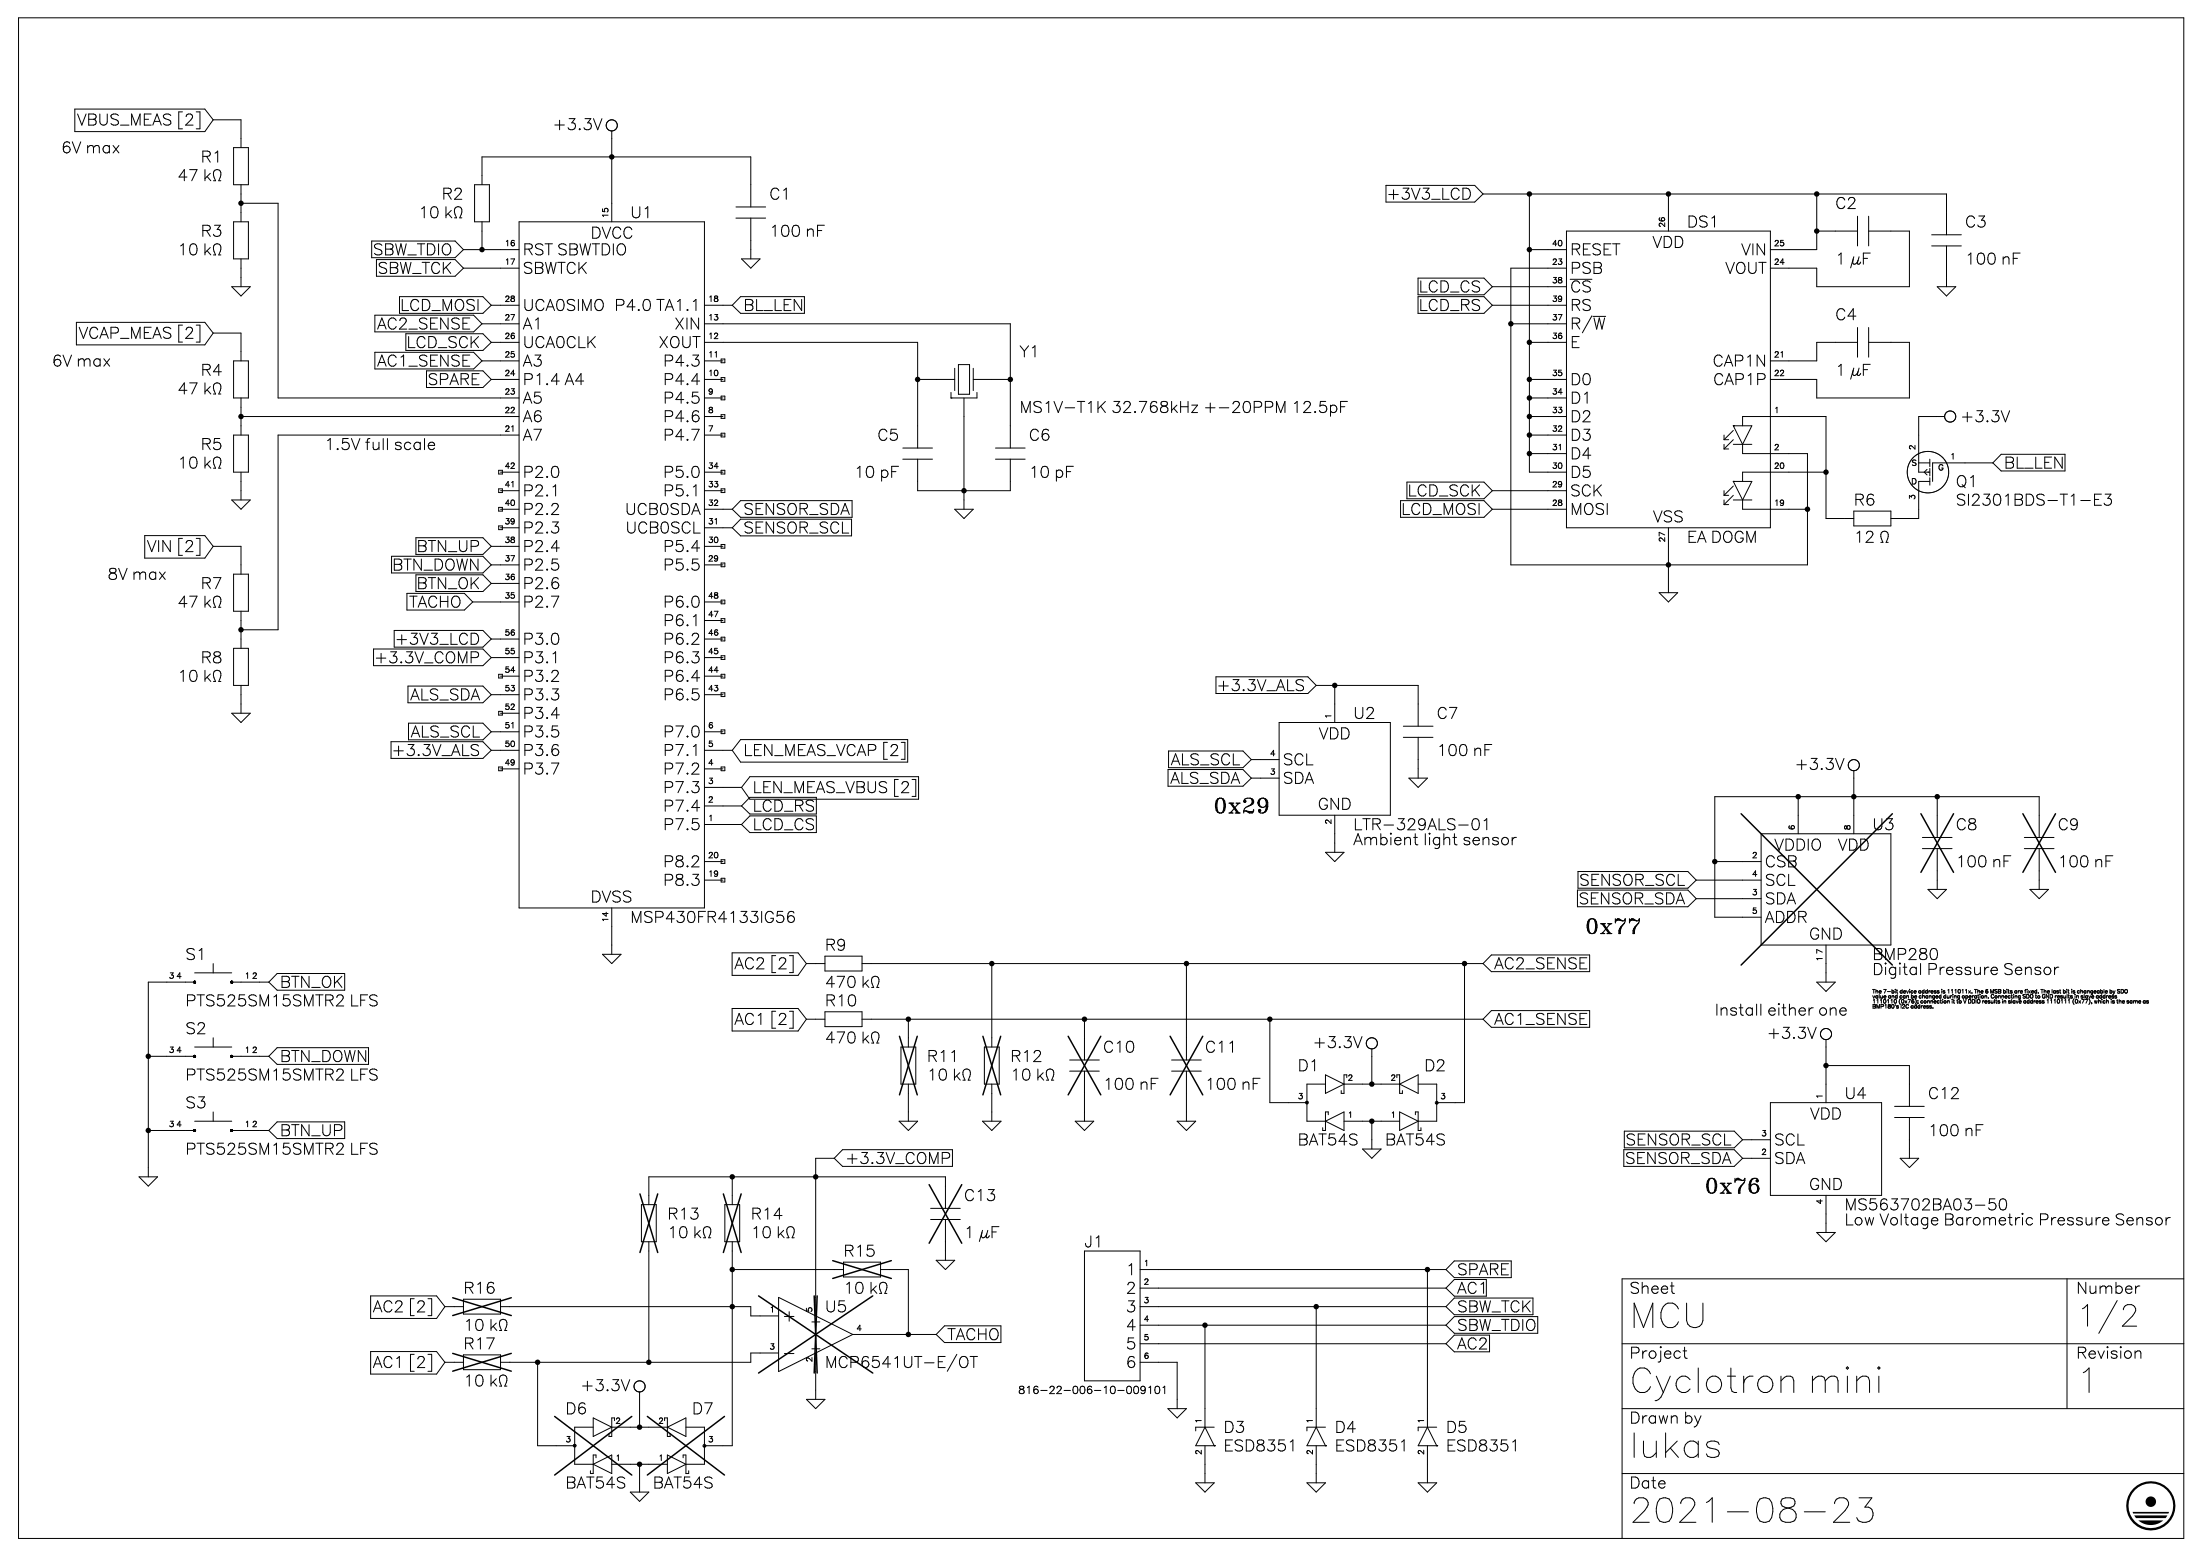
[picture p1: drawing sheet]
<svg xmlns="http://www.w3.org/2000/svg" width="297mm" height="210mm" viewBox="0 0 297 210" stroke-linecap="round" stroke-linejoin="round" font-family="sans-serif">
<g fill="none" stroke="#000" stroke-width=".13">
<path d="M2.5 2.4h292v205h-292zM10.1 14.7h17.5l1.1 1.5M28.7 16.2h3.8v3.7M28.7 16.2l-1.1 1.5h-17.5M31.5 19.9h2v5h-2zM81.9 16.5a.75 .75 0 0 1 1.3 0 .75 .75 0 0 1-.7 1.2M81.9 17.3l.2 .3 .4 .1M82.5 17.7v12.2M29.4 22.9a.62 .62 0 0 1 .3 1l-.2 .5h.3M29.6 32.9a.76 .76 0 0 1 .1 1l-.2 .5h.3M31.3 38.7h2.4l-1.2 1.2zM31.5 29.9h2v5h-2z"/>
<path d="M32.5 24.9v5M32.5 34.9v3.8M32.5 27.4h5v26.3h32.5M50.1 32.5h11.3l1.1 1.2M50.8 35h10.6l1.1 1.2M53.9 40h11.2l1.1 1.2M62.1 27.9a.76 .76 0 0 1 .1 1l-.2 .5h.3M62.5 33.7h7.5M62.5 36.2h7.5M62.5 36.2l-1.1 1h-10.6M62.5 33.7l-1.1 1h-11.3M64 24.9h2v5h-2z"/>
<path d="M65 24.9v-3.7h36.3v6.7M65 29.9v3.8M70 29.9h25v92.5h-25zM99.3 27.9h3.9M99.3 29.4h3.9M100 34.9h2.5l-1.2 1.3zM101.3 29.4v5.5M108.5 40h-8.6l-1.2 1.2M186.9 25h12l1.1 1.2M191.2 40h8.9l1.1 1.2M191.2 37.5h8.9l1.1 1.2M200 26.2h62.5v5.5"/>
<path d="M200 26.2l-1.1 1h-12M201.2 38.7h10.1M201.2 38.7l-1.1 1h-8.9M206.3 33.7h5M206.3 26.2v37.5h5M211.3 36.2h-7.6v40h40.1v-15h-8.8v-1.3M211.3 31.2h27.5v40h-27.5zM225 26.2v5M245 26.2v7.5h-6.2M245 31.2h5.5M250.5 29.2v4M252 31.2h5.5v7.5h-12.5v-2.5h-6.2"/>
<path d="M252 29.2v4M260.5 31.7h4M260.5 33.2h4M261.2 38.7h2.6l-1.3 1.2zM262.5 33.2v5.5M10.3 43.5h17.3l1.1 1.4M28.7 44.9h3.8v3.8M28.7 44.9l-1.1 1.6h-17.3M29.4 51.6a.62 .62 0 0 1 .3 1l-.2 .5h.3M31.5 48.7h2v5h-2zM31.5 58.7h2v5h-2zM32.5 53.7v5"/>
<path d="M32.5 56.2h37.5M50.6 47.5h13.3l1.1 1.2M50.6 42.5h13.3l1.1 1.2M54.7 45h10.4l1.1 1.2M57.5 50h7.6l1.1 1.2M65 48.7h5M65 43.7h5M65 48.7l-1.1 1h-13.3M65 43.7l-1.1 1h-13.3M66.2 46.2h3.8M66.2 41.2h3.8M66.2 51.2h3.8"/>
<path d="M66.2 41.2l-1.1 1h-11.2M66.2 46.2l-1.1 1h-10.4M66.2 51.2l-1.1 1h-7.6M70 58.7h-32.5v26.2h-5M95 48.7h2.5M95 46.2h28.7v14.2M95 53.7h2.5M95 58.7h2.5M95 41.2h3.7M95 51.2h2.5M95 43.7h41.2v16.7M95 56.2h2.5"/>
<path d="M97.2 48.4h.6v.5h-.6zM97.2 50.9h.6v.5h-.6zM97.2 53.4h.6v.5h-.6zM97.2 55.9h.6v.5h-.6zM97.2 58.4h.6v.5h-.6zM98.7 41.2l1.2 1h8.6M123.7 51.2h5.1M128.2 53.7h.1M128.2 52.9v.8M128.8 49.7v3M129.3 49.2h1.5v4h-1.5zM130 53.7v15"/>
<path d="M131.2 51.2h5M131.2 49.7v3M131.8 52.9v.8h-3.6M180.8 54.8h.6M181.7 54.1h-.9v1.5M201.2 41.2h10.1M201.2 41.2l-1.1 1h-8.9M203.7 43.7h7.6M206.3 46.2h5M206.3 53.7h5M206.3 58.7h5M206.3 51.2h5"/>
<path d="M206.3 56.2h5M232.5 58.7v.6M232.5 59.9v.6M232.5 59.3h.6M233.7 57.4h.1M233.7 58l-1.2 1.3M233.7 57.4h2.5l-1.2 2.5M233.7 57.4l1.3 2.5M233.7 59.3l-1.2 1.2M233.7 59.9h2.5M235 57.4v-1.2h11.2v13.7h3.8M250.5 46.2h-5.5v2.5h-6.2"/>
<path d="M250.5 44.2v4M252 46.2h5.5v7.5h-12.5v-2.5h-6.2M252 44.2v4M262.3 56.2h-3.5v7.5h1.5M262.3 56.2a.75 .75 0 0 0 .4 .6 .75 .75 0 0 0 .8-.1M263.5 55.6a.75 .75 0 0 0-.8-.1 .75 .75 0 0 0-.4 .7M19.5 72.2h8.1l1.1 1.5M28.7 73.7h3.8v3.7M28.7 73.7l-1.1 1.5h-8.1M29.4 61.6a.62 .62 0 0 1 .3 1l-.2 .5h.3M31.3 67.4h2.4l-1.2 1.3zM31.5 77.4h2v5h-2z"/>
<path d="M32.5 63.7v3.7M52.8 75h12.3l1.1 1.2M54.9 80h7.7l1.2 1.2M56.1 77.5h9l1.1 1.2M56.1 72.5h9l1.1 1.2M66.2 73.7h3.8M66.2 76.2h3.8M66.2 78.7h3.8M66.2 78.7l-1.1 1h-9M66.2 73.7l-1.1 1h-9M66.2 76.2l-1.1 1h-12.3M67.3 70.9h.4v.5h-.4z"/>
<path d="M67.3 68.4h.4v.5h-.4zM67.3 63.4h.4v.5h-.4zM67.5 68.7h2.5M67.5 63.7h2.5M67.5 71.2h2.5M67.5 66.2h2.5M67.7 65.9h-.4v.5h.4M95 68.7h3.7M95 73.7h2.5M95 63.7h2.5M95 71.2h3.7M95 66.2h2.5"/>
<path d="M95 76.2h2.5M97.2 63.4h.6v.5h-.6zM97.2 65.9h.6v.5h-.6zM97.2 73.4h.6v.5h-.6zM97.2 75.9h.6v.5h-.6zM98.7 68.7l1.2 1h15M98.7 71.2l1.2 1h14.9M114.8 70h-14.9l-1.2 1.2M114.9 67.5h-15l-1.2 1.2M121.7 60.4h4.1M121.7 61.9h4.1M123.7 61.9v4.3h12.5v-4.3"/>
<path d="M128.8 68.7h2.4l-1.2 1.2zM134.2 60.4h4.1M134.2 61.9h4.1M188.9 67.5h11.2l1.1 1.2M189.7 65h10.4l1.1 1.2M201.2 68.7h10.1M201.2 66.2h10.1M201.2 66.2l-1.1 1h-10.4M201.2 68.7l-1.1 1h-11.2M206.3 61.2h5M223.8 79.9h2.5l-1.3 1.3zM225 71.2v8.7"/>
<path d="M232.5 66.2v.6M232.5 67.4v.6M232.5 66.8h.6M232.5 68h.6M232.5 60.5h.6M233.7 64.9h.1M233.7 66.8l-1.2 1.2M233.7 67.4h2.5M233.7 64.9h2.5l-1.2 2.5M233.7 65.5l-1.2 1.3M233.7 64.9l1.3 2.5M235 67.4v1.3h8.8"/>
<path d="M246.2 63.7h-11.2v1.2M250 68.9h5v2h-5zM253.6 73.1h.3a1.15 1.15 0 0 1 0-1.4 .53 .53 0 0 1 .6 0 .53 .53 0 0 1 .1 .6l-.2 .8h.2M257.2 63.2v.9M258.2 61.5a2.79 2.79 0 0 1 2.9-.4 2.79 2.79 0 0 1 1.7 2.3M258.8 62.4h1.5M259.9 63.3l-.4 .4 .4 .3M260 63.7h.1M260.3 64.9h-1.5v5h-3.8M260.3 61.9v1M260.3 63.2v1M260.3 64.4v1"/>
<path d="M262.8 63.9a2.79 2.79 0 0 1-1.8 2.4 2.79 2.79 0 0 1-2.9-.6M268.7 62.4h-8.1v2.5M268.7 62.4l1.2 1.1h8.6M278.5 61.2h-8.6l-1.2 1.2M283.9 66.6h.8l-.5 .6a.48 .48 0 0 1 .6 .5 .48 .48 0 0 1-.7 .4M29.4 80.4a.62 .62 0 0 1 .3 1l-.2 .5h.3M29.6 90.4a.76 .76 0 0 1 .1 1l-.2 .5h.3M31.3 96.2h2.4l-1.2 1.2zM31.5 87.4h2v5h-2zM32.5 82.4v5M32.5 92.4v3.8M50.4 87.5h14.7l1.1 1.2"/>
<path d="M52.7 100h12.4l1.1 1.2M53.2 85h11.9l1.1 1.2M55 92.5h10.1l1.1 1.2M55.1 97.5h10l1.1 1.2M63.8 81.2h6.2M63.8 81.2l-1.2 1h-7.7M66.2 93.7h3.8M66.2 88.7h3.8M66.2 86.2h3.8M66.2 98.7h3.8M66.2 93.7l-1.1 1h-10.1M66.2 86.2l-1.1 1h-11.9"/>
<path d="M66.2 88.7l-1.1 1h-14.7M66.2 98.7l-1.1 1h-10M67.3 90.9h.4v.5h-.4zM67.5 91.2h2.5M67.5 96.2h2.5M67.7 95.9h-.4v.5h.4M95 81.2h2.5M95 93.7h2.5M95 88.7h2.5M95 86.2h2.5M95 83.7h2.5M95 98.7h2.5"/>
<path d="M95 91.2h2.5M97.2 80.9h.6v.5h-.6zM97.2 83.4h.6v.5h-.6zM97.2 85.9h.6v.5h-.6zM97.2 88.4h.6v.5h-.6zM97.2 90.9h.6v.5h-.6zM97.2 93.4h.6v.5h-.6zM97.2 98.4h.6v.5h-.6zM122.4 99.7h-22.5l-1.2 1.5M164 91.2h12.4l1.1 1.2M172.5 97.4h15v12.5h-15zM177.5 92.4h13.7v5.5"/>
<path d="M177.5 92.4l-1.1 1.1h-12.4M180 92.4v5M189.3 97.9h3.9M189.3 99.4h3.9M191.2 99.4v5.5M66.2 101.2h3.8M66.2 101.2l-1.1 1h-12.4M67.3 103.4h.4v.5h-.4zM67.5 103.7h2.5M95 116.2h2.5M95 103.7h2.5M95 106.2h5"/>
<path d="M95 101.2h3.7M95 118.7h2.5M95 111.2h5M95 108.7h5M97.2 115.9h.6v.5h-.6zM97.2 103.4h.6v.5h-.6zM97.2 118.4h.6v.5h-.6zM98.7 101.2l1.2 1.5h22.5M100 108.7l1.1 1h9M100 111.2l1.1 1h9M100 106.2l1.1 1.5h22.8M110.1 107.5h-9l-1.1 1.2"/>
<path d="M110.1 110h-9l-1.1 1.2M123.9 104.7h-22.8l-1.1 1.5M157.5 103.7h10.1l1.1 1.2M157.6 101.2h10l1.1 1.2M168.7 104.9h3.8M168.7 102.4h3.8M168.7 104.9l-1.1 1.1h-10.1M168.7 102.4l-1.1 1.1h-10M178.8 114.9h2.5l-1.3 1.3zM180 109.9v5M190 104.9h2.5l-1.3 1.3zM200.1 110.7l.4-.3v1.5"/>
<path d="M212.7 120h14.9l1.1 1.2M212.8 117.5h14.8l1.1 1.2M228.7 118.7h8.8M228.7 118.7l-1.1 1h-14.8M231.3 116.2h6.2M237.5 112.4h17.5v15h-17.5zM242.5 107.4v5M249.5 102.6a.75 .75 0 0 1 1.2 .3 .75 .75 0 0 1-.7 1M249.5 103.7l.5 .2M250 103.9v8.5M259.3 112.9h3.9M259.3 114.4h3.9"/>
<path d="M260 119.9h2.5l-1.3 1.3zM261.2 107.4v5.5M261.2 114.4v5.5M273 112.9h4M273 114.4h4M273.7 119.9h2.6l-1.3 1.3zM275 112.9v-5.5h-43.7v16.3h6.2M275 114.4v5.5M26.1 132.4h.1M26.1 132.4v.1M26.1 132.5h.1M26.1 132.3v.1"/>
<path d="M26.2 132.5h.1M26.2 132.3h-.1M26.2 132.3h.1M26.2 132.4h-6.2v26.3M26.2 131.2h5.1M26.3 132.3h.1M26.3 132.5h.1M26.4 132.5h-.1M26.4 132.3h.1M26.4 132.5h.1M26.4 132.3v.1M26.4 132.4v.1"/>
<path d="M26.4 132.4h.1M28.7 129.9v1.3M28.7 139.9v1.3M31.1 132.4h.1M31.1 132.4v.1M31.1 132.5h.1M31.1 132.3v.1M31.2 132.5h.1M31.2 132.3h.1M31.3 132.4h5M31.3 132.3h.1M31.3 132.5h.1"/>
<path d="M31.4 132.5h-.1M31.4 132.3h.1M31.4 132.4h.1M31.4 132.4v.1M36.3 132.4l1.1 1.1h9.1M46.5 131.2h-9.1l-1.1 1.2M81.3 128.7h2.5l-1.3 1.2zM82.5 122.4v6.3M98.7 136h8.9l1.2 1.4M98.7 128.5h8.9l1.2 1.4M108.8 129.9h2.4M108.8 137.4h2.4"/>
<path d="M108.8 137.4l-1.2 1.6h-8.9M108.8 129.9l-1.2 1.6h-8.9M111.2 128.9h5.1v2h-5.1zM111.2 136.4h5.1v2h-5.1zM116.3 129.9h83.7M116.3 137.4h83.7M117.8 131.7a.53 .53 0 0 1 .6 0 .53 .53 0 0 1 .1 .6l-.2 .8h.2M117.8 139.2a.53 .53 0 0 1 .6 0 .53 .53 0 0 1 .1 .6l-.2 .8h.2M122.5 137.4v3.8M133.8 129.9v11.3M146.3 137.4v5.5M160 129.9v13"/>
<path d="M171.2 137.4v11.3h5M197.5 129.9v18.8h-3.7M200 129.9l1.1 1.1h13.3M200 137.4l1.1 1.1h13.3M214.4 128.7h-13.3l-1.1 1.2M214.4 136.2h-13.3l-1.1 1.2M228.7 121.2h8.8M228.7 121.2l-1.1 1h-14.9M245 132.4h2.5l-1.3 1.3zM245.6 139a.75 .75 0 0 1 1.3 0 .75 .75 0 0 1-.7 1.2M245.6 139.8l.3 .3 .3 .1M246.2 127.4v5"/>
<path d="M289.1 134.9l.2 .1M289.3 134.9v.3M289.3 135.2h-.2M289.5 135.2h.1h.1M289.7 135l-.1-.1-.1 .1 .2 .1M289.7 135.1v.1M18.8 158.7h2.4l-1.2 1.2zM20 152.4h6.2M20 142.4h6.2M26.1 142.4h.1M26.1 152.4h.1M26.1 142.5h.1"/>
<path d="M26.1 142.3v.1M26.1 152.3v.1M26.1 152.5h.1M26.1 152.3h.1M26.1 142.3h.1M26.2 142.3h-.1M26.2 152.5h.1M26.2 142.5h.1M26.2 152.3h.1M26.2 142.3h.1M26.2 151.2h5.1M26.2 141.2h5.1"/>
<path d="M26.3 152.3h.1M26.3 142.3h.1M26.3 152.5h.1M26.3 142.5h-.1M26.3 142.5h.1M26.4 152.3h.1M26.4 142.5h-.1M26.4 152.5h-.1M26.4 142.5h.1M26.4 152.5h.1M26.4 142.3v.1M26.4 152.4h.1"/>
<path d="M26.4 142.4v.1M26.4 142.4h.1M28.7 149.9v1.3M31.1 142.4h.1M31.1 152.4h.1M31.1 152.5h.1M31.1 142.5h.1M31.1 142.3v.1M31.1 152.3v.1M31.1 152.3h.1M31.1 142.3h.1M31.2 142.5h.1"/>
<path d="M31.2 142.3h-.1M31.2 152.5h.1M31.2 152.3h.1M31.2 142.3h.1M31.3 152.4h5M31.3 142.4h5M31.3 142.3h.1M31.3 152.3h.1M31.3 152.5h.1M31.3 142.5h.1M31.4 152.5h-.1M31.4 142.5h-.1"/>
<path d="M31.4 152.5h.1M31.4 142.5h.1M31.4 142.3v.1M31.4 152.4h.1M31.4 142.4h.1M36.3 142.4l1.1 1.1h12.3M36.3 152.4l1.1 1.1h9.1M46.5 151.2h-9.1l-1.1 1.2M49.7 141.2h-12.3l-1.1 1.2M98.7 158.7v3.7M112.5 156.2h-2.5v21.2M112.5 156.2l1.1 1h14.8"/>
<path d="M121.3 151.2h2.4l-1.2 1.2zM121.5 141.2h2v5h-2zM122.5 146.2v5M128.4 155h-14.8l-1.1 1.2M130.1 144.2a.54 .54 0 0 1 .6 0 .54 .54 0 0 1 .2 .6l-.3 .8h.3M132.5 151.2h2.5l-1.2 1.2zM132.7 141.2h2.1v5h-2.1zM133.8 146.2v5M141.5 144.1a.61 .61 0 0 1 .6 .4 .61 .61 0 0 1-.1 .6l-.2 .5h.3M144.3 142.9h3.9M144.3 144.4h3.9M145 151.2h2.5l-1.2 1.2z"/>
<path d="M146.3 144.4v6.8M158 142.9h4M158 144.4h4M158.7 151.2h2.6l-1.3 1.2zM160 144.4v6.8M178.8 146.2h-2.6v5h2.6M178.8 151.2l2.5-1.3v2.5zM178.8 144.9l2.5 1.3-2.5 1.2zM179.1 150.3v-.4h-.3v2.5M181.3 146.2h7.4M181.3 151.2h7.4M181.6 144.9h-.3v2.5h-.4v-.4"/>
<path d="M183.7 154.9h2.6l-1.3 1.3zM185 141.4v4.8M185 151.2v3.7M188.4 145.3v-.4h.3v2.5h.4v-.4M188.7 149.9l2.5 1.3-2.5 1.2zM188.7 146.2l2.5-1.3v2.5zM190.9 150.3v-.4h.3v2.5M191.2 146.2h2.6v5h-2.6M219 155h14.9l1.1 1.2M219.1 152.5h14.8l1.1 1.2M235 156.2h3.8M235 153.7h3.8"/>
<path d="M235 156.2l-1.1 1h-14.9M235 153.7l-1.1 1h-14.8M238.8 148.7h14.9v12.5h-14.9zM246.2 140.2v8.5M246.2 143.7h11.3v5.5M255.5 149.2h4M255.5 150.7h4M256.3 156.2h2.5l-1.3 1.2zM257.5 150.7v5.5M50 174.7h8.9l1.1 1.5M60 176.2h2.5M60 176.2l-1.1 1.5h-8.9"/>
<path d="M62.5 175.2h5v2h-5zM67.5 176.2h33.8v1.2h3.7M67.8 177.9a.61 .61 0 0 1 .6 .3 .61 .61 0 0 1-.1 .7l-.2 .5h.3M86.5 162.4h2v5h-2zM87.5 162.4v-3.7h40v4.2M87.5 167.4v16.3M95.3 165.4a.61 .61 0 0 1 .6 .3 .61 .61 0 0 1-.1 .7l-.2 .5h.3M97.8 162.4h2v5h-2zM98.7 167.4v27.5h-3.7M98.7 171.2h15.1M105 174.9l10 5-10 5zM106.5 165.4a.61 .61 0 0 1 .6 .3 .61 .61 0 0 1-.1 .7l-.2 .5h.3"/>
<path d="M113.8 170.2h4.9v2h-4.9zM115 179.9h11.2M118.7 171.2h3.8v8.7M118.8 172.9a.54 .54 0 0 1 .6 .1 .54 .54 0 0 1 .2 .6l-.3 .8h.3M125.5 162.9h4M125.5 164.4h4M126.2 179.9l1.2 1.1h7.6M126.2 169.9h2.6l-1.3 1.3zM127.5 164.4v5.5M135 178.7h-7.6l-1.2 1.2M146.3 168.7h7.5v17.5h-7.5zM153.8 171.2h41.2"/>
<path d="M153.8 178.7h41.2M153.8 173.7h41.2M153.8 176.2h41.2M162.5 178.7v13.7M177.5 176.2v16.2M192.5 171.2v21.2M195 176.2l1.1 1h10.6M195 171.2l1.1 1h7.7M195 178.7l1.1 1h11.3M195 173.7l1.1 1h4.3M200.4 172.5h-4.3l-1.1 1.2M200.9 180h-4.8l-1.1 1.2"/>
<path d="M203.8 170h-7.7l-1.1 1.2M206.7 175h-10.6l-1.1 1.2M207.4 177.5h-11.3l-1.1 1.2M245 166.2h2.5l-1.3 1.2zM246.2 161.2v5M270.4 161.7a1.16 1.16 0 0 1 0 1.3M278.7 172.4v17.5M286.2 178.8h1.9M287.5 175.9a.71 .71 0 0 1 .4 1.1l-.3 .4M294.5 172.4h-75.7v35M50 182.2h8.9l1.1 1.5M60 183.7h2.5"/>
<path d="M60 183.7l-1.1 1.5h-8.9M62.5 182.7h5v2h-5zM67.8 185.4a.61 .61 0 0 1 .6 .3 .61 .61 0 0 1-.1 .7l-.2 .5h.3M72.5 183.7v11.2h5M80 197.4l2.5-1.2v2.5zM80 192.4h-2.5v5h2.5M80 191.2l2.5 1.2-2.5 1.3zM80.4 196.5v-.3h-.4v2.5M82.5 192.4h7.5M82.5 197.4h7.5M82.9 191.2h-.4v2.5h-.4v-.4M86.2 187.7v4.7"/>
<path d="M86.2 197.4v3.8M89.6 191.5v-.3h.4v2.5h.4v-.4M90 196.2l2.5 1.2-2.5 1.3zM90 192.4l2.5-1.2v2.5zM92.1 196.5v-.3h.4v2.5M92.5 192.4h2.5v5h-2.5M105 182.4h-3.7v1.3h-33.8M105.8 182.5h1.3M108.8 188.7h2.4l-1.2 1.2zM109.5 181.8h1.1M110 182.4v6.3M137.5 186.9v.3l.3 .1a.29 .29 0 0 1 .3 .3 .29 .29 0 0 1-.2 .3l-.4-.1v-.1a.5 .5 0 0 1 .5-.5l.1-.2a.38 .38 0 0 0-.6-.1z"/>
<path d="M138.5 187.1l.3-.2v1M140 187l-.1-.1a.33 .33 0 0 0-.4 .2l-.1 .4M140.4 187.5h.8M153.8 181.2h41.2M153.8 183.7h4.9v6.2M157.5 189.9h2.5l-1.3 1.3zM161.3 199.9h2.4l-1.2 1.3zM162.5 192.4l-1.2 2.5h2.4M162.5 192.4l1.2 2.5M162.5 194.9v5M163.7 194.9h.1M163.7 192.4h-2.4v.5"/>
<path d="M176.2 199.9h2.6l-1.3 1.3zM177.5 192.4l-1.3 2.5h2.6M177.5 192.4l1.3 2.5M177.5 194.9v5M178.8 194.9h.1M178.8 192.4h-2.6v.5M191.2 199.9h2.6l-1.3 1.3zM192.5 192.4l-1.3 2.5h2.6M192.5 192.4l1.3 2.5M192.5 194.9v5M193.8 194.9h.1M193.8 192.4h-2.6v.5"/>
<path d="M195 181.2l1.1 1h4.8M218.8 189.9h75.7M218.8 181.2h75.7M218.8 198.7h75.7M85 201.2h2.5l-1.3 1.2zM248 201.9h.7a.81 .81 0 0 1 .4 1.3l-.3 .5-1.6 1.5h2.2M250.7 201.9h1.7l-.9 1.3a.97 .97 0 0 1 1 .4 .97 .97 0 0 1-.1 1.2 1.19 1.19 0 0 1-2-.2"/>
<circle cx="185" cy="140.7" r=".75"/>
<circle cx="86.2" cy="186.9" r=".75"/>
<circle cx="139.7" cy="187.6" r=".31"/>
</g>
<g fill="#000">
<path d="M176.1 148.5l.1-.1 .2 .1 .1 .2h-.5zM176 148.7h.5l-.1 .1-.2 .1-.1-.1zM193.5 148.7h.5l-.1 .1-.1 .1-.2-.1zM193.6 148.5l.2-.1 .1 .1 .1 .2h-.5zM77.3 194.7h.2h.2l.1 .2h-.6zM77.2 194.9h.6l-.1 .2-.2 .1-.2-.1zM94.8 194.9h.4v.2l-.2 .1-.2-.1zM94.8 194.7h.2h.2v.2h-.4zM287.7 200.7a3.3 3.3 0 0 1 2.4-1v.3a3 3 0 0 0-2.8 4.3 3 3 0 0 0 5.1 .5 3 3 0 0 0-1.7-4.8h-.6v-.3a3.3 3.3 0 0 1 3.2 4.2 3.3 3.3 0 0 1-4.9 2 3.3 3.3 0 0 1-.7-5.2zM288.4 205h3.3a2.59 2.59 0 0 1-3.3 0zM287.8 204.3h4.5l-.3 .4h-3.9zM287.6 203.8h4.9l-.1 .2h-4.7z"/>
<circle cx="290.1" cy="202.4" r=".71"/>
</g>
<g fill="none" stroke="#000" stroke-width=".75">
<path d="M32.5 27.4h.1M65 33.7h.1M82.5 21.2h.1M206.3 26.2h.1M206.3 33.7h.1M225 26.2h.1M245 26.2h.1M245 31.2h.1M32.5 56.2h.1M123.7 51.2h.1M136.2 51.2h.1M203.7 43.7h.1"/>
<path d="M206.3 46.2h.1M206.3 51.2h.1M206.3 53.7h.1M206.3 56.2h.1M206.3 58.7h.1M130 66.2h.1M206.3 61.2h.1M225 76.2h.1M243.8 68.7h.1M246.2 63.7h.1M32.5 84.9h.1M180 92.4h.1"/>
<path d="M231.3 116.2h.1M242.5 107.4h.1M250 107.4h.1M261.2 107.4h.1M122.5 137.4h.1M133.8 129.9h.1M146.3 137.4h.1M160 129.9h.1M171.2 137.4h.1M197.5 129.9h.1M20 142.4h.1M20 152.4h.1"/>
<path d="M98.7 158.7h.1M110 158.7h.1M185 146.2h.1M185 151.2h.1M246.2 143.7h.1M98.7 171.2h.1M98.7 176.2h.1M122.5 179.9h.1M162.5 178.7h.1M177.5 176.2h.1M192.5 171.2h.1M72.5 183.7h.1"/>
<path d="M86.2 192.4h.1M86.2 197.4h.1M87.5 183.7h.1"/>
</g>
<g fill="none" stroke="#000" stroke-width=".2">
<path d="M234.8 109.7l20.4 20.4M255.2 109.7l-20.4 20.4M259.1 109.7l4.3 7.9M263.4 109.7l-4.3 7.9M272.8 109.7l4.4 7.9M277.2 109.7l-4.4 7.9M121.3 139.7l2.4 7.9M123.7 139.7l-2.4 7.9M132.5 139.7l2.4 7.9M134.9 139.7l-2.4 7.9M144.1 139.7l4.3 7.9M148.4 139.7l-4.3 7.9"/>
<path d="M157.8 139.7l4.4 7.9M162.2 139.7l-4.4 7.9M125.3 159.7l4.4 7.9M129.7 159.7l-4.4 7.9M61 175l8 2.4M69 175l-8 2.4M86.3 161l2.4 7.9M88.7 161l-2.4 7.9M97.6 161l2.4 7.9M100 161l-2.4 7.9M102.3 174.7l15.4 10.4M109.8 174.7l.4 10.4"/>
<path d="M110.2 174.7l-.4 10.4M112.3 170l7.9 2.4M117.7 174.7l-15.4 10.4M120.2 170l-7.9 2.4M61 182.5l8 2.4M69 182.5l-8 2.4M74.8 191l10.4 7.9M85.2 191l-10.4 7.9M87.3 191l10.4 7.9M97.7 191l-10.4 7.9"/>
</g>
<g font-size="5.3">
<text x="219.4" y="179.1">MCU</text>
<text x="219.4" y="187.9">Cyclotron mini</text>
<text x="279.8" y="187.9">1</text>
<text x="219.4" y="196.7">lukas</text>
<text x="219.4" y="205.6">2021-08-23</text>
</g>
<text font-size="4.6" x="279.8" y="178.9">1/2</text>
<g font-size="3.2">
<text x="164" y="109.7">0x29</text>
<text x="213.4" y="126.2">0x77</text>
<text x="230.4" y="161.2">0x76</text>
</g>
<g font-size="2.4">
<text x="9.2" y="17">VBUS_MEAS [2]</text>
<text x="74.8" y="17.7">+3.3V</text>
<text x="8.1" y="20.9">6V max</text>
<text x="26.8" y="21.9">R1</text>
<text x="24" y="24.7">47 k</text>
<text x="56.4" y="29.7">10 k</text>
<text x="59.3" y="27.2">R2</text>
<text x="84.7" y="29.7">U1</text>
<text x="103.7" y="27.2">C1</text>
<text x="186.6" y="27.2">+3V3_LCD</text>
<text x="247.3" y="28.3">C2</text>
<text x="24" y="34.6">10 k</text>
<text x="26.8" y="32.1">R3</text>
<text x="48.3" y="34.6">SBW_TDIO</text>
<text x="70.2" y="34.6">RST SBWTDIO</text>
<text x="79" y="32.5">DVCC</text>
<text x="103.7" y="32.1">100 nF</text>
<text x="211.7" y="34.6">RESET</text>
<text x="222.2" y="33.6">VDD</text>
<text x="227.2" y="30.7">DS1</text>
<text x="234.2" y="34.6">VIN</text>
<text x="247.3" y="35.7">1 µF</text>
<text x="264.9" y="35.7">100 nF</text>
<text x="264.9" y="30.7">C3</text>
<text x="49.4" y="37.1">SBW_TCK</text>
<text x="70.2" y="37.1">SBWTCK</text>
<text x="190.1" y="39.6">LCD_CS</text>
<text x="211.7" y="39.6">CS</text>
<text x="211.7" y="37.1">PSB</text>
<text x="231.4" y="37.1">VOUT</text>
<text x="9.2" y="45.9">VCAP_MEAS [2]</text>
<text x="49" y="44.5">AC2_SENSE</text>
<text x="52.2" y="42">LCD_MOSI</text>
<text x="53.6" y="47">LCD_SCK</text>
<text x="70.2" y="47">UCA0CLK</text>
<text x="70.2" y="44.5">A1</text>
<text x="70.2" y="42">UCA0SIMOP4.0 TA1.1</text>
<text x="87.5" y="47">XOUT</text>
<text x="90.3" y="44.5">XIN</text>
<text x="100.2" y="42">BL_LEN</text>
<text x="190.1" y="42">LCD_RS</text>
<text x="211.7" y="42">RS</text>
<text x="211.7" y="44.5">R/W</text>
<text x="211.7" y="47">E</text>
<text x="247.3" y="43.4">C4</text>
<text x="6.7" y="49.4">6V max</text>
<text x="24" y="53.3">47 k</text>
<text x="26.8" y="50.8">R4</text>
<text x="49" y="49.4">AC1_SENSE</text>
<text x="56.4" y="51.9">SPARE</text>
<text x="70.2" y="51.9">P1.4 A4</text>
<text x="70.2" y="49.4">A3</text>
<text x="89.3" y="49.4">P4.3</text>
<text x="89.3" y="51.9">P4.4</text>
<text x="137.2" y="48.4">Y1</text>
<text x="211.7" y="51.9">D0</text>
<text x="230" y="49.4">CAP1N</text>
<text x="230.4" y="51.9">CAP1P</text>
<text x="247.3" y="50.8">1 µF</text>
<text x="70.2" y="54.7">A5</text>
<text x="70.2" y="59.7">A7</text>
<text x="70.2" y="57.2">A6</text>
<text x="89.3" y="59.7">P4.7</text>
<text x="89.3" y="57.2">P4.6</text>
<text x="89.3" y="54.7">P4.5</text>
<text x="118.2" y="59.7">C5</text>
<text x="137.2" y="55.8">MS1V-T1K 32.768kHz +-20PPM 12.5pF</text>
<text x="138.6" y="59.7">C6</text>
<text x="211.7" y="57.2">D2</text>
<text x="211.7" y="59.7">D3</text>
<text x="211.7" y="54.7">D1</text>
<text x="264.2" y="57.2">+3.3V</text>
<text x="24" y="63.2">10 k</text>
<text x="26.8" y="60.7">R5</text>
<text x="43.7" y="60.7">1.5V full scale</text>
<text x="70.2" y="64.6">P2.0</text>
<text x="89.3" y="64.6">P5.0</text>
<text x="115" y="64.6">10 pF</text>
<text x="138.6" y="64.6">10 pF</text>
<text x="211.7" y="62.1">D4</text>
<text x="211.7" y="64.6">D5</text>
<text x="263.5" y="65.7">Q1</text>
<text x="270.2" y="63.2">BL_LEN</text>
<text x="70.2" y="69.5">P2.2</text>
<text x="70.2" y="67.1">P2.1</text>
<text x="82.9" y="69.5">UCB0SDA</text>
<text x="89.3" y="67.1">P5.1</text>
<text x="100.2" y="69.5">SENSOR_SDA</text>
<text x="187.3" y="69.5">LCD_MOSI</text>
<text x="188.4" y="67.1">LCD_SCK</text>
<text x="211.7" y="69.5">MOSI</text>
<text x="211.7" y="67.1">SCK</text>
<text x="222.2" y="70.6">VSS</text>
<text x="249.8" y="68.5">R6</text>
<text x="263.5" y="68.5">SI2301BDS-T1-E3</text>
<text x="19.8" y="74.5">VIN [2]</text>
<text x="50.8" y="77">BTN_DOWN</text>
<text x="55" y="74.5">BTN_UP</text>
<text x="70.2" y="74.5">P2.4</text>
<text x="70.2" y="72">P2.3</text>
<text x="70.2" y="77">P2.5</text>
<text x="83.3" y="72">UCB0SCL</text>
<text x="89.3" y="74.5">P5.4</text>
<text x="89.3" y="77">P5.5</text>
<text x="100.2" y="72">SENSOR_SCL</text>
<text x="227.2" y="73.4">EA DOGM</text>
<text x="249.8" y="73.4">12</text>
<text x="14.1" y="78.4">8V max</text>
<text x="24" y="82.2">47 k</text>
<text x="26.8" y="79.4">R7</text>
<text x="53.6" y="82.2">TACHO</text>
<text x="55" y="79.4">BTN_OK</text>
<text x="70.2" y="82.2">P2.7</text>
<text x="70.2" y="79.4">P2.6</text>
<text x="89.3" y="82.2">P6.0</text>
<text x="26.8" y="89.7">R8</text>
<text x="49.7" y="89.7">+3.3V_COMP</text>
<text x="52.9" y="87.2">+3V3_LCD</text>
<text x="70.2" y="89.7">P3.1</text>
<text x="70.2" y="87.2">P3.0</text>
<text x="89.3" y="87.2">P6.2</text>
<text x="89.3" y="84.7">P6.1</text>
<text x="89.3" y="89.7">P6.3</text>
<text x="24" y="92.1">10 k</text>
<text x="53.6" y="94.6">ALS_SDA</text>
<text x="70.2" y="92.1">P3.2</text>
<text x="70.2" y="94.6">P3.3</text>
<text x="89.3" y="94.6">P6.5</text>
<text x="89.3" y="92.1">P6.4</text>
<text x="163.7" y="93.2">+3.3V_ALS</text>
<text x="52.2" y="102">+3.3V_ALS</text>
<text x="54" y="99.5">ALS_SCL</text>
<text x="70.2" y="102">P3.6</text>
<text x="70.2" y="99.5">P3.5</text>
<text x="70.2" y="97.1">P3.4</text>
<text x="89.3" y="99.5">P7.0</text>
<text x="89.3" y="102">P7.1</text>
<text x="100.2" y="102">LEN_MEAS_VCAP [2]</text>
<text x="177.4" y="99.9">VDD</text>
<text x="182.4" y="97.1">U2</text>
<text x="193.7" y="102">100 nF</text>
<text x="193.7" y="97.1">C7</text>
<text x="70.2" y="104.5">P3.7</text>
<text x="89.3" y="104.5">P7.2</text>
<text x="89.3" y="106.9">P7.3</text>
<text x="101.2" y="106.9">LEN_MEAS_VBUS [2]</text>
<text x="156.3" y="105.9">ALS_SDA</text>
<text x="156.6" y="103.4">ALS_SCL</text>
<text x="172.9" y="105.9">SDA</text>
<text x="172.9" y="103.4">SCL</text>
<text x="242.4" y="104.1">+3.3V</text>
<text x="89.3" y="112.2">P7.5</text>
<text x="89.3" y="109.4">P7.4</text>
<text x="101.2" y="109.4">LCD_RS</text>
<text x="101.2" y="112.2">LCD_CS</text>
<text x="177.1" y="109.4">GND</text>
<text x="182.4" y="112.2">LTR-329ALS-01</text>
<text x="182.4" y="114">Ambient light sensor</text>
<text x="252.2" y="112.2">U3</text>
<text x="263.5" y="112.2">C8</text>
<text x="277.3" y="112.2">C9</text>
<text x="89.3" y="117.2">P8.2</text>
<text x="89.3" y="119.6">P8.3</text>
<text x="211" y="119.6">SENSOR_SCL</text>
<text x="237.8" y="117.2">CSB</text>
<text x="237.8" y="119.6">SCL</text>
<text x="238.5" y="114.7">VDDIO VDD</text>
<text x="263.5" y="117.2">100 nF</text>
<text x="277.3" y="117.2">100 nF</text>
<text x="79" y="121.8">DVSS</text>
<text x="84.7" y="124.6">MSP430FR4133IG56</text>
<text x="210.6" y="122.1">SENSOR_SDA</text>
<text x="237.8" y="122.1">SDA</text>
<text x="237.8" y="124.6">ADDR</text>
<text x="24.7" y="129.5">S1</text>
<text x="99.1" y="130.9">AC2 [2]</text>
<text x="111.1" y="128.5">R9</text>
<text x="201.4" y="130.9">AC2_SENSE</text>
<text x="243.4" y="126.7">GND</text>
<text x="252.2" y="129.5">BMP280</text>
<text x="252.2" y="131.6">Digital Pressure Sensor</text>
<text x="24.7" y="135.9">PTS525SM15SMTR2 LFS</text>
<text x="37.7" y="133.4">BTN_OK</text>
<text x="111.1" y="133.4">470 k</text>
<text x="111.1" y="135.9">R10</text>
<text x="231.1" y="136.9">Install either one</text>
<text x="24.7" y="139.7">S2</text>
<text x="37.7" y="143.3">BTN_DOWN</text>
<text x="99.1" y="138.3">AC1 [2]</text>
<text x="111.1" y="140.8">470 k</text>
<text x="124.9" y="143.3">R11</text>
<text x="136.2" y="143.3">R12</text>
<text x="148.5" y="142.2">C10</text>
<text x="162.3" y="142.2">C11</text>
<text x="177.1" y="141.5">+3.3V</text>
<text x="201.4" y="138.3">AC1_SENSE</text>
<text x="238.5" y="140.1">+3.3V</text>
<text x="24.7" y="149.6">S3</text>
<text x="24.7" y="145.7">PTS525SM15SMTR2 LFS</text>
<text x="124.9" y="145.7">10 k</text>
<text x="136.2" y="145.7">10 k</text>
<text x="148.5" y="147.2">100 nF</text>
<text x="162.3" y="147.2">100 nF</text>
<text x="175" y="144.7">D1</text>
<text x="191.9" y="144.7">D2</text>
<text x="248.7" y="148.2">U4</text>
<text x="260" y="148.2">C12</text>
<text x="24.7" y="156">PTS525SM15SMTR2 LFS</text>
<text x="37.7" y="153.5">BTN_UP</text>
<text x="175" y="154.6">BAT54S</text>
<text x="185.9" y="154.6">BAT54S</text>
<text x="217.3" y="154.6">SENSOR_SCL</text>
<text x="239.2" y="154.6">SCL</text>
<text x="243.4" y="151">VDD</text>
<text x="260" y="153.5">100 nF</text>
<text x="113.9" y="157">+3.3V_COMP</text>
<text x="129.8" y="162">C13</text>
<text x="217" y="157">SENSOR_SDA</text>
<text x="239.2" y="157">SDA</text>
<text x="243.4" y="160.6">GND</text>
<text x="90" y="166.9">10 k</text>
<text x="90" y="164.4">R13</text>
<text x="101.2" y="166.9">10 k</text>
<text x="101.2" y="164.4">R14</text>
<text x="129.8" y="166.9">1 µF</text>
<text x="248.7" y="163.4">MS563702BA03-50</text>
<text x="248.7" y="165.5">Low Voltage Barometric Pressure Sensor</text>
<text x="113.6" y="169.7">R15</text>
<text x="146" y="168.3">J1</text>
<text x="151.7" y="172.2">1</text>
<text x="196.5" y="172.2">SPARE</text>
<text x="50.4" y="177.1">AC2 [2]</text>
<text x="62.4" y="179.6">10 k</text>
<text x="62.4" y="174.7">R16</text>
<text x="105.5" y="178.2">+</text>
<text x="111.1" y="177.1">U5</text>
<text x="113.6" y="174.7">10 k</text>
<text x="151.7" y="179.6">4</text>
<text x="151.7" y="174.7">2</text>
<text x="151.7" y="177.1">3</text>
<text x="196.5" y="177.1">SBW_TCK</text>
<text x="196.5" y="179.6">SBW_TDIO</text>
<text x="196.5" y="174.7">AC1</text>
<text x="219.4" y="174.7">Sheet</text>
<text x="279.8" y="174.7">Number</text>
<text x="50.4" y="184.5">AC1 [2]</text>
<text x="62.4" y="182.1">R17</text>
<text x="111.1" y="184.5">MCP6541UT-E/OT</text>
<text x="127.7" y="180.7">TACHO</text>
<text x="151.7" y="182.1">5</text>
<text x="151.7" y="184.5">6</text>
<text x="196.5" y="182.1">AC2</text>
<text x="219.4" y="183.5">Project</text>
<text x="279.8" y="183.5">Revision</text>
<text x="62.4" y="187">10 k</text>
<text x="76.2" y="190.9">D6</text>
<text x="78.3" y="187.7">+3.3V</text>
<text x="93.1" y="190.9">D7</text>
<text x="219.4" y="192">Drawn by</text>
<text x="164.7" y="195.8">ESD8351</text>
<text x="164.7" y="193.4">D3</text>
<text x="179.9" y="195.8">ESD8351</text>
<text x="179.9" y="193.4">D4</text>
<text x="194.7" y="195.8">ESD8351</text>
<text x="194.7" y="193.4">D5</text>
<text x="76.2" y="200.8">BAT54S</text>
<text x="87.1" y="200.8">BAT54S</text>
<text x="219.4" y="200.8">Date</text>
</g>
<text font-size="2" x="109" y="178.8">+</text>
<text font-size="1.6" x="141.1" y="188.2">816-22-006-10-009101</text>
<g font-size="1.2">
<text x="81.9" y="29.6" transform="rotate(-90 81.9 29.6)">15</text>
<text x="68.1" y="33.2">16</text>
<text x="68.1" y="35.7">17</text>
<text x="209.2" y="33.2">40</text>
<text x="209.2" y="35.7">23</text>
<text x="224.4" y="30.7" transform="rotate(-90 224.4 30.7)">26</text>
<text x="239.2" y="35.7">24</text>
<text x="239.2" y="33.2">25</text>
<text x="68.1" y="40.9">28</text>
<text x="95.2" y="40.9">18</text>
<text x="209.2" y="38.5">38</text>
<text x="209.2" y="40.9">39</text>
<text x="68.1" y="45.9">26</text>
<text x="68.1" y="43.4">27</text>
<text x="95.2" y="45.9">12</text>
<text x="95.2" y="43.4">13</text>
<text x="209.2" y="43.4">37</text>
<text x="209.2" y="45.9">36</text>
<text x="68.1" y="53.3">23</text>
<text x="68.1" y="50.8">24</text>
<text x="68.1" y="48.4">25</text>
<text x="95.2" y="48.4">11</text>
<text x="95.2" y="50.8">10</text>
<text x="95.2" y="53.3">9</text>
<text x="209.2" y="50.8">35</text>
<text x="209.2" y="53.3">34</text>
<text x="239.2" y="48.4">21</text>
<text x="239.2" y="50.8">22</text>
<text x="68.1" y="58.2">21</text>
<text x="68.1" y="55.8">22</text>
<text x="95.2" y="58.2">7</text>
<text x="95.2" y="55.8">8</text>
<text x="209.2" y="55.8">33</text>
<text x="209.2" y="58.2">32</text>
<text x="239.2" y="55.8">1</text>
<text x="68.1" y="66">41</text>
<text x="68.1" y="63.2">42</text>
<text x="95.2" y="63.2">34</text>
<text x="95.2" y="66">33</text>
<text x="209.2" y="60.7">31</text>
<text x="209.2" y="63.2">30</text>
<text x="209.2" y="66">29</text>
<text x="239.2" y="63.2">20</text>
<text x="239.2" y="60.7">2</text>
<text x="257.5" y="62.8">S</text>
<text x="257.5" y="65.3">D</text>
<text x="257.9" y="60.7" transform="rotate(-90 257.9 60.7)">2</text>
<text x="261.1" y="63.5">G</text>
<text x="262.8" y="62.1">1</text>
<text x="68.1" y="68.5">40</text>
<text x="68.1" y="70.9">39</text>
<text x="95.2" y="68.5">32</text>
<text x="95.2" y="70.9">31</text>
<text x="209.2" y="68.5">28</text>
<text x="239.2" y="68.5">19</text>
<text x="257.9" y="67.4" transform="rotate(-90 257.9 67.4)">3</text>
<text x="68.1" y="73.4">38</text>
<text x="68.1" y="75.9">37</text>
<text x="95.2" y="73.4">30</text>
<text x="95.2" y="75.9">29</text>
<text x="224.4" y="73" transform="rotate(-90 224.4 73)">27</text>
<text x="68.1" y="80.8">35</text>
<text x="68.1" y="78.3">36</text>
<text x="95.2" y="80.8">48</text>
<text x="95.2" y="83.3">47</text>
<text x="68.1" y="88.2">55</text>
<text x="68.1" y="85.7">56</text>
<text x="95.2" y="85.7">46</text>
<text x="95.2" y="88.2">45</text>
<text x="68.1" y="90.7">54</text>
<text x="68.1" y="93.2">53</text>
<text x="68.1" y="96">52</text>
<text x="95.2" y="93.2">43</text>
<text x="95.2" y="90.7">44</text>
<text x="68.1" y="100.9">50</text>
<text x="68.1" y="98.4">51</text>
<text x="95.2" y="98.4">6</text>
<text x="95.2" y="100.9">5</text>
<text x="171.1" y="102">4</text>
<text x="179.2" y="97" transform="rotate(-90 179.2 97)">1</text>
<text x="68.1" y="103.4">49</text>
<text x="95.2" y="103.4">4</text>
<text x="95.2" y="105.9">3</text>
<text x="171.1" y="104.4">3</text>
<text x="95.2" y="110.8">1</text>
<text x="95.2" y="108.3">2</text>
<text x="179.2" y="111.1" transform="rotate(-90 179.2 111.1)">2</text>
<text x="241.7" y="112.2" transform="rotate(-90 241.7 112.2)">6</text>
<text x="249.4" y="112.2" transform="rotate(-90 249.4 112.2)">8</text>
<text x="95.2" y="115.7">20</text>
<text x="95.2" y="118.2">19</text>
<text x="236" y="115.7">2</text>
<text x="236" y="118.2">4</text>
<text x="81.9" y="124.5" transform="rotate(-90 81.9 124.5)">14</text>
<text x="236" y="120.7">3</text>
<text x="236" y="123.5">5</text>
<text x="22.6" y="132">3 4</text>
<text x="32.8" y="132">1 2</text>
<text x="245.6" y="129.8" transform="rotate(-90 245.6 129.8)">1 7</text>
<text x="22.6" y="142.2">3 4</text>
<text x="32.8" y="142.2">1 2</text>
<text x="175" y="148.2">3</text>
<text x="181.7" y="145.7">2</text>
<text x="187.3" y="145.7">2</text>
<text x="194" y="148.2">3</text>
<text x="245.6" y="148.2" transform="rotate(-90 245.6 148.2)">1</text>
<text x="22.6" y="152.1">3 4</text>
<text x="32.8" y="152.1">1 2</text>
<text x="181.7" y="150.7">1</text>
<text x="187.3" y="150.7">1</text>
<text x="237.4" y="156">2</text>
<text x="237.4" y="153.5">3</text>
<text x="245.6" y="162.6" transform="rotate(-90 245.6 162.6)">4</text>
<text x="154.2" y="173.2">2</text>
<text x="154.2" y="170.8">1</text>
<text x="103.7" y="177.1">1</text>
<text x="109.4" y="177.1" transform="rotate(-90 109.4 177.1)">5</text>
<text x="115.4" y="179.6">4</text>
<text x="154.2" y="178.2">4</text>
<text x="154.2" y="175.7">3</text>
<text x="103.7" y="182.1">3</text>
<text x="109.4" y="183.8" transform="rotate(-90 109.4 183.8)">2</text>
<text x="154.2" y="181">5</text>
<text x="154.2" y="183.5">6</text>
<text x="82.9" y="191.9">2</text>
<text x="88.5" y="191.9">2</text>
<text x="161.9" y="191.9" transform="rotate(-90 161.9 191.9)">1</text>
<text x="176.8" y="191.9" transform="rotate(-90 176.8 191.9)">1</text>
<text x="191.9" y="191.9" transform="rotate(-90 191.9 191.9)">1</text>
<text x="76.2" y="194.4">3</text>
<text x="82.9" y="197.2">1</text>
<text x="88.5" y="197.2">1</text>
<text x="95.2" y="194.4">3</text>
<text x="161.9" y="196.1" transform="rotate(-90 161.9 196.1)">2</text>
<text x="176.8" y="196.1" transform="rotate(-90 176.8 196.1)">2</text>
<text x="191.9" y="196.1" transform="rotate(-90 191.9 196.1)">2</text>
</g>
<g font-size=".8">
<text x="252.2" y="134">The 7-bit device address is 111011x. The 6 MSB bits are fixed. The last bit is changeable by SDO</text>
<text x="252.2" y="134.7">value and can be changed during operation. Connecting SDO to GND results in slave address</text>
<text x="252.2" y="135.4">1110110 (0x76); connection it to V DDIO results in slave address 1110111 (0x77), which is the same as</text>
<text x="252.2" y="136.1">BMP180's I2C address.</text>
</g>
</svg>
